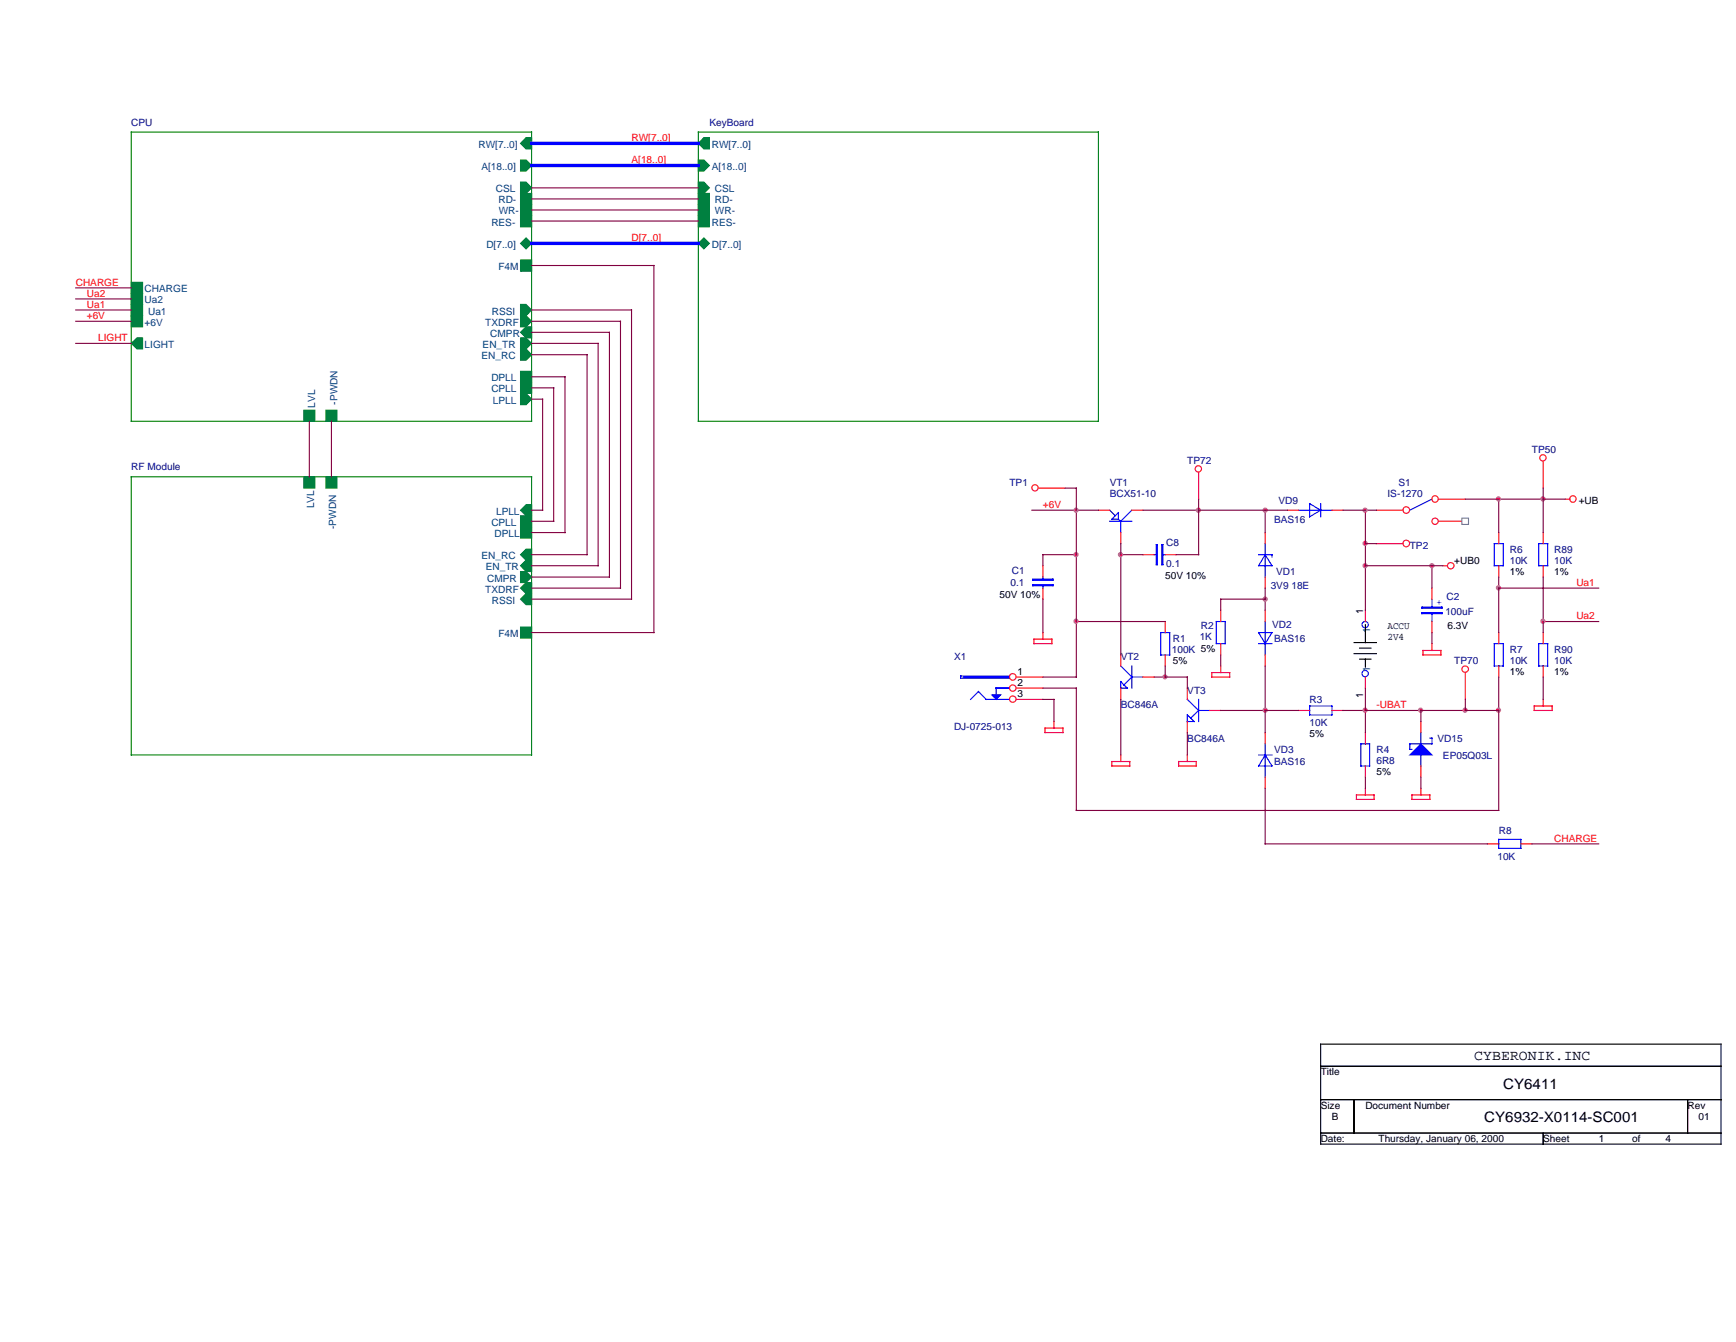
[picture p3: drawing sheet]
<svg xmlns="http://www.w3.org/2000/svg" width="279mm" height="216mm" viewBox="0 0 279 216" stroke-linecap="round" stroke-linejoin="round" font-family="sans-serif">
<path d="M212.6 168h64.4v16.1h-64.4zM212.6 171.5h64.4M212.6 176.9h64.4M217.9 176.9v5.4M271.6 176.9v5.4M212.6 182.3h64.4M248.4 182.3v1.8" fill="none" stroke="#000" stroke-width=".18"/>
<path d="M21.1 21.3h64.5v46.5h-64.5zM112.4 21.3h64.4v46.5h-64.4zM21.1 76.7h64.5v44.8h-64.5z" fill="none" stroke="#008000" stroke-width=".18"/>
<g fill="#008040" stroke="#008040" stroke-width=".18">
<path d="M113.3 22.1h.9v1.9h-.9l-.9-.9z" fill-rule="evenodd"/>
<path d="M113.3 38.3l.9 .9-.9 .8-.9-.8z" fill-rule="evenodd"/>
<path d="M112.4 29.3h.9l.9 .9-.9 .9h-.9z" fill-rule="evenodd"/>
<path d="M112.4 25.7h.9l.9 .9-.9 .9h-.9z" fill-rule="evenodd"/>
<path d="M112.4 31.1h1.8v1.8h-1.8z" fill-rule="evenodd"/>
<path d="M112.4 32.9h1.8v1.8h-1.8z" fill-rule="evenodd"/>
<path d="M112.4 34.7h1.8v1.8h-1.8z" fill-rule="evenodd"/>
<path d="M83.8 89.2l.9-.9h.9v1.8h-.9z" fill-rule="evenodd"/>
<path d="M83.8 91l.9-.9h.9v1.8h-.9z" fill-rule="evenodd"/>
<path d="M83.8 91.9h.9l.9 .9-.9 .9h-.9z" fill-rule="evenodd"/>
<path d="M83.8 94.6l.9-.9h.9v1.8h-.9z" fill-rule="evenodd"/>
<path d="M83.8 82.1l.9-.9h.9v1.8h-.9z" fill-rule="evenodd"/>
<path d="M83.8 96.4l.9-.9h.9v1.8h-.9z" fill-rule="evenodd"/>
<path d="M83.8 100.9h1.8v1.8h-1.8z" fill-rule="evenodd"/>
<path d="M83.8 84.8h1.8v1.8h-1.8z" fill-rule="evenodd"/>
<path d="M83.8 83h1.8v1.8h-1.8z" fill-rule="evenodd"/>
<path d="M48.9 76.7h1.8v1.8h-1.8z" fill-rule="evenodd"/>
<path d="M52.5 76.7h1.7v1.8h-1.7z" fill-rule="evenodd"/>
<path d="M83.8 56.1h.9l.9 1-.9 .9h-.9z" fill-rule="evenodd"/>
<path d="M83.8 54.4h.9l.9 .8-.9 .9h-.9z" fill-rule="evenodd"/>
<path d="M83.8 53.5l.9-.9h.9v1.8h-.9z" fill-rule="evenodd"/>
<path d="M83.8 50.8h.9l.9 .9-.9 .9h-.9z" fill-rule="evenodd"/>
<path d="M83.8 49h.9l.9 .9-.9 .9h-.9z" fill-rule="evenodd"/>
<path d="M83.8 63.3h.9l.9 .9-.9 .9h-.9z" fill-rule="evenodd"/>
<path d="M84.7 22.1h.9v1.9h-.9l-.9-.9z" fill-rule="evenodd"/>
<path d="M83.8 29.3h.9l.9 .9-.9 .9h-.9z" fill-rule="evenodd"/>
<path d="M83.8 39.2l.9-.9 .9 .9-.9 .8z" fill-rule="evenodd"/>
<path d="M83.8 41.8h1.8v1.8h-1.8z" fill-rule="evenodd"/>
<path d="M83.8 25.7h.9l.9 .9-.9 .9h-.9z" fill-rule="evenodd"/>
<path d="M83.8 31.1h1.8v1.8h-1.8z" fill-rule="evenodd"/>
<path d="M83.8 32.9h1.8v1.8h-1.8z" fill-rule="evenodd"/>
<path d="M83.8 34.7h1.8v1.8h-1.8z" fill-rule="evenodd"/>
<path d="M21.1 45.4h1.8v1.8h-1.8z" fill-rule="evenodd"/>
<path d="M21.1 55.2l1-.8h.8v1.7h-.8z" fill-rule="evenodd"/>
<path d="M83.8 59.7h1.8v1.8h-1.8z" fill-rule="evenodd"/>
<path d="M83.8 61.5h1.8v1.8h-1.8z" fill-rule="evenodd"/>
<path d="M48.9 66h1.8v1.8h-1.8z" fill-rule="evenodd"/>
<path d="M21.1 49h1.8v1.8h-1.8z" fill-rule="evenodd"/>
<path d="M21.1 47.2h1.8v1.8h-1.8z" fill-rule="evenodd"/>
<path d="M21.1 50.8h1.8v1.8h-1.8z" fill-rule="evenodd"/>
<path d="M52.5 66h1.7v1.8h-1.7z" fill-rule="evenodd"/>
</g>
<g fill="none" stroke="#f00" stroke-width=".18">
<path d="M232.2 91h.8M251.9 80.3h.7M166.4 102.8h2.9v.7h-2.9zM167.9 101.8v1M168.2 117.1h2.9v.8h-2.9zM169.6 116.1v1M195 108.2h2.9v.7h-2.9zM196.5 107.1v1.1M229 104.6h2.9v.8h-2.9zM230.5 103.5v1.1M246.9 113.6h2.9v.7h-2.9zM248.4 112.5v1.1"/>
<path d="M178.9 122.5h2.9v.7h-2.9zM180.4 121.5v1M189.7 122.5h2.8v.7h-2.8zM191.1 121.5v1M218.3 127.9h2.8v.7h-2.8zM219.8 126.8v1.1M227.2 127.9h2.9v.7h-2.9zM228.7 126.8v1.1"/>
<circle cx="233.5" cy="91" r=".52"/>
<circle cx="253.1" cy="80.3" r=".52"/>
</g>
<circle cx="192.9" cy="75.4" r=".51" fill="#fff" stroke="#f00" stroke-width=".18"/>
<g fill="none" stroke="#f00" stroke-width=".18">
<path d="M192.9 76v4.3M176.8 82.1h1.8M180.4 85.7v1.8M182.2 82.1h1.7M183.9 89.2h1.9M187.5 89.2h1.8M187.5 100v1.8M196.5 98.2v1.8M203.6 85.7v1.8M203.6 92.8v1.8M203.6 98.2v1.8M207.2 82.1h1.8"/>
<path d="M214.4 82.1h1.8M219.8 98.2v1.8M241.2 85.7v1.8M241.2 91v1.8M180.4 105.4v1.7M180.4 110.7v1.8M183.9 108.9h1.9M187.5 105.4v1.7M191.1 110.7v1.8M191.1 116.1v1.8M194.7 114.3h1.8M196.5 103.5v1.9"/>
<path d="M203.6 105.4v1.7M203.6 117.9v1.8M209 114.3h1.8M214.4 114.3h1.8M219.8 108.9v1.8M219.8 117.9v1.8M241.2 101.8v1.7M241.2 107.1v1.8M203.6 125v1.8M219.8 123.2v1.8"/>
</g>
<g fill="none" stroke="#00f" stroke-width=".18">
<path d="M178.6 83.9h3.6M178.6 82.1l.9 .9M178.9 83.5l1.1-1v1zM180 83.5l.4 .4M180.4 83.9v1.8M182.2 82.1l-1.8 1.8M185.8 89.2h.3M186.1 87.6h.2v3.2h-.2zM187 87.6h.2v3.2h-.2zM187.2 89.2h.3M195.7 100h1.5v3.5h-1.5zM202.6 89.2h2.1v.4"/>
<path d="M203.6 87.5v5.3M203.6 100v5.4M203.6 89.2l1.1 1.8h-2.1zM209 82.1h5.4M210.8 81l1.8 1.1-1.8 1zM212.6 81v2.1M230.5 80.3l-3.6 1.8M240.5 87.5h1.4v3.5h-1.4zM180.4 107.1l1.8 1.8M180.4 109.6l1 1.1h-1zM182.2 108.9l-1.3 1.3M182.2 107.1v3.6"/>
<path d="M182.2 108.9h1.7M186.8 101.8h1.5v3.6h-1.5zM191.1 112.5l1.8 1.8M191.1 115l1.1 1.1h-1.1zM192.9 114.3l-1.3 1.2M192.9 112.5v3.6M192.9 114.3h1.8M202.6 101.8h2.1l-1.1 1.7zM202.6 103.5h2.1M203.6 119.7v5.3M210.8 113.6h3.6v1.4h-3.6zM219 119.7h1.4v3.5h-1.4z"/>
<path d="M240.5 103.5h1.4v3.6h-1.4zM202.6 121.5h2.1M203.6 121.5l1.1 1.7h-2.1z"/>
<circle cx="219.7" cy="108.4" r=".51"/>
<circle cx="219.7" cy="100.5" r=".51"/>
</g>
<circle cx="226.3" cy="82.1" r=".54" fill="#fff" stroke="#f00" stroke-width=".18"/>
<path d="M221.5 82.1h4.3" fill="none" stroke="#f00" stroke-width=".18"/>
<circle cx="231" cy="80.3" r=".52" fill="#fff" stroke="#f00" stroke-width=".18"/>
<path d="M231.5 80.3h4.3" fill="none" stroke="#f00" stroke-width=".18"/>
<circle cx="231" cy="83.9" r=".51" fill="#fff" stroke="#f00" stroke-width=".18"/>
<path d="M231.5 83.9h4.3" fill="none" stroke="#f00" stroke-width=".18"/>
<path d="M235.3 83.4h1v1h-1z" fill-rule="evenodd" fill="#fff" stroke="#808080" stroke-width=".18"/>
<path d="M228.9 98.6h3.2v.1h-3.2zM228.9 97.7h3.2v.1h-3.2zM230.5 96.4v1.3M230.5 98.7v1.3M247.6 87.5h1.5v3.5h-1.5zM228.7 117.9v1.8M230.1 118.7h.4v1h-3.6v.9h.3M247.6 103.5h1.5v3.6h-1.5zM228.7 121.5v1.7M241.2 135h3.6v1.5h-3.6z" fill="none" stroke="#00f" stroke-width=".18"/>
<path d="M230.5 94.6v1.8M230.5 100v1.8M248.4 85.7v1.8M248.4 91v1.8M228.7 116.1v1.8M248.4 101.8v1.7M248.4 107.1v1.8M228.7 123.2v1.8M239.4 135.8h1.8M244.8 135.8h1.7" fill="none" stroke="#f00" stroke-width=".18"/>
<path d="M228.7 119.7l1.8 1.8h-3.6z" fill-rule="evenodd" fill="#00f" stroke="#00f" stroke-width=".18"/>
<circle cx="166.6" cy="78.5" r=".51" fill="#fff" stroke="#f00" stroke-width=".18"/>
<path d="M167.1 78.5h4.3" fill="none" stroke="#f00" stroke-width=".18"/>
<path d="M159.6 111.8h1.4l-.7 .7z" fill-rule="evenodd" fill="#00f" stroke="#00f" stroke-width=".18"/>
<path d="M154.6 108.8h7.9v.3h-7.9zM155.2 108.9h7.3M156.2 112.5l1.3-1.2 1.2 1.2h3.8M162.5 110.7h-2.2v1.1" fill="none" stroke="#00f" stroke-width=".18"/>
<circle cx="163" cy="112.5" r=".52" fill="#fff" stroke="#f00" stroke-width=".18"/>
<path d="M163.6 112.5h4.3" fill="none" stroke="#f00" stroke-width=".18"/>
<circle cx="163" cy="110.7" r=".52" fill="#fff" stroke="#f00" stroke-width=".18"/>
<path d="M163.6 110.7h4.3" fill="none" stroke="#f00" stroke-width=".18"/>
<circle cx="163" cy="108.9" r=".54" fill="#fff" stroke="#f00" stroke-width=".18"/>
<path d="M167.9 91v1.8M167.9 94.6v1.8M163.6 108.9h4.3" fill="none" stroke="#f00" stroke-width=".18"/>
<path d="M166.2 94.1h3.3v.1h-3.3zM166.2 93.2h3.3v.1h-3.3zM167.9 92.8v.4M167.9 94.2v.4" fill="none" stroke="#00f" stroke-width=".18"/>
<circle cx="248.3" cy="73.7" r=".51" fill="#fff" stroke="#f00" stroke-width=".18"/>
<path d="M248.4 74.2v4.3" fill="none" stroke="#f00" stroke-width=".18"/>
<circle cx="226.3" cy="87.4" r=".54" fill="#fff" stroke="#f00" stroke-width=".18"/>
<path d="M221.5 87.5h4.3" fill="none" stroke="#f00" stroke-width=".18"/>
<circle cx="235.8" cy="107.6" r=".52" fill="#fff" stroke="#f00" stroke-width=".18"/>
<path d="M235.8 108.2v4.3" fill="none" stroke="#f00" stroke-width=".18"/>
<path d="M217.9 105.2h3.6M217.9 103.4h3.6M218.8 106h1.8M218.8 104.3h1.8M219.8 100.5v2.9M219.8 106v1.3" fill="none" stroke="#000" stroke-width=".18"/>
<g fill="none" stroke="#800040" stroke-width=".18">
<path d="M85.6 33.8h26.8M85.6 35.6h26.8M85.6 32h26.8M85.6 30.2h26.8M12.2 46.3h8.9M12.2 49.9h8.9M12.2 55.2h8.9M12.2 48.1h8.9M12.2 51.7h8.9M85.6 49.9h16v46.5h-16M85.6 55.2h10.7v35.8h-10.7M85.6 51.7h14.3v42.9h-14.3"/>
<path d="M85.6 42.7h19.6v59.1h-19.6M85.6 57.1h8.9v32.1h-8.9M85.6 53.5h12.5v39.3h-12.5M49.8 67.8v8.9M53.3 67.8v8.9M85.6 62.4h3.5v21.5h-3.5M85.6 60.6h5.3v25.1h-5.3M85.6 64.2h1.7v17.9h-1.7M171.4 78.5h1.8v30.4h-5.3M248.4 78.5v7.2M166.1 82.1h10.7M167.9 96.4v5.4"/>
<path d="M173.2 89.2h-5.3v1.8M173.2 100h14.3M180.4 89.2h3.5M180.4 87.5v17.9M183.9 82.1h23.3M192.9 80.3v8.9h-3.6M203.6 96.4h-7.1v1.8M203.6 82.1v3.6M203.6 94.6v3.6M216.2 82.1h5.3M219.8 91h12.4M219.8 82.1v16.1"/>
<path d="M219.8 87.5h1.7M230.5 91v3.6M235.8 80.3h16.1M241.2 94.6h16.1M241.2 80.3v5.4M241.2 92.8v9M248.4 92.8v9M248.4 100h8.9M167.9 112.5h1.7v3.6M180.4 112.5v9M185.8 108.9h5.3v1.8M187.5 107.1v1.8"/>
<path d="M191.1 117.9v3.6M196.5 105.4v1.7M196.5 114.3h12.5M203.6 107.1v10.8M216.2 114.3h25M219.8 110.7v7.2M228.7 114.3v1.8M230.5 101.8v1.7M235.8 112.5v1.8M241.2 108.9v21.5h-68v-19.7h-5.3M248.4 108.9v3.6M203.6 126.8v9h35.8"/>
<path d="M219.8 125v1.8M228.7 125v1.8M246.5 135.8h10.8"/>
</g>
<g fill="#f0f" stroke="#f0f" stroke-width=".18">
<circle cx="187.5" cy="108.9" r=".33"/>
<circle cx="180.3" cy="89.2" r=".34"/>
<circle cx="192.9" cy="82.1" r=".34"/>
<circle cx="203.6" cy="96.4" r=".34"/>
<circle cx="203.6" cy="82.1" r=".34"/>
<circle cx="203.6" cy="114.3" r=".34"/>
<circle cx="219.7" cy="114.3" r=".34"/>
<circle cx="228.6" cy="114.3" r=".34"/>
<circle cx="219.7" cy="91" r=".34"/>
<circle cx="241.2" cy="114.3" r=".34"/>
<circle cx="235.8" cy="114.3" r=".34"/>
<circle cx="241.2" cy="80.3" r=".34"/>
<circle cx="248.3" cy="80.3" r=".34"/>
<circle cx="241.2" cy="94.6" r=".34"/>
<circle cx="230.5" cy="91" r=".34"/>
<circle cx="219.7" cy="87.4" r=".34"/>
<circle cx="248.3" cy="99.9" r=".34"/>
<circle cx="173.2" cy="99.9" r=".34"/>
<circle cx="173.2" cy="89.2" r=".34"/>
<circle cx="173.2" cy="82.1" r=".34"/>
<circle cx="219.7" cy="82.1" r=".34"/>
</g>
<path d="M85.6 23.1h26.8M85.6 39.2h26.8M85.6 26.6h26.8" fill="none" stroke="#00f" stroke-width=".54"/>
<g font-size="2.3">
<text x="237.3" y="170.6">CYBERONIK.INC</text>
<text x="241.9" y="175.1">CY6411</text>
<text x="238.9" y="180.5">CY6932-X0114-SC001</text>
</g>
<g font-size="1.6" fill="#000080">
<text x="21.1" y="20.2">CPU</text>
<text x="114.2" y="20.2">KeyBoard</text>
<text x="21.1" y="75.6">RF Module</text>
<text x="191.1" y="74.6">TP72</text>
<text x="246.5" y="72.8">TP50</text>
<text x="162.5" y="78.1">TP1</text>
<text x="178.6" y="78.1">VT1</text>
<text x="178.6" y="80">BCX51-10</text>
<text x="205.8" y="81">VD9</text>
<text x="223.3" y="80">IS-1270</text>
<text x="225.1" y="78.1">S1</text>
<text x="187.7" y="87.8">C8</text>
<text x="205.1" y="84.1">BAS16</text>
<text x="226.9" y="88.3">TP2</text>
<text x="243" y="88.9">R6</text>
<text x="250.1" y="88.9">R89</text>
<text x="162.6" y="94.3">0.1</text>
<text x="162.9" y="92.3">C1</text>
<text x="187.7" y="91.2">0.1</text>
<text x="204.5" y="94.8">3V9 18E</text>
<text x="205.4" y="92.5">VD1</text>
<text x="243" y="90.7">10K</text>
<text x="250.1" y="90.7">10K</text>
<text x="193.3" y="101.2">R2</text>
<text x="204.7" y="101">VD2</text>
<text x="232.6" y="98.9">100uF</text>
<text x="232.8" y="96.6">C2</text>
<text x="153.5" y="106.3">X1</text>
<text x="180.4" y="106.3">VT2</text>
<text x="188.6" y="105">100K 5%</text>
<text x="188.8" y="103.2">R1</text>
<text x="193.1" y="103">1K</text>
<text x="205.1" y="103.2">BAS16</text>
<text x="234.1" y="106.8">TP70</text>
<text x="243" y="105">R7</text>
<text x="243" y="106.8">10K</text>
<text x="250.1" y="105">R90</text>
<text x="250.1" y="106.8">10K</text>
<text x="180.4" y="114">BC846A</text>
<text x="191.1" y="111.6">VT3</text>
<text x="210.8" y="113">R3</text>
<text x="153.5" y="117.5">DJ-0725-013</text>
<text x="191.1" y="119.3">BC846A</text>
<text x="210.8" y="116.8">10K</text>
<text x="231.4" y="119.3">VD15</text>
<text x="205.1" y="121.1">VD3</text>
<text x="205.1" y="123.1">BAS16</text>
<text x="221.5" y="121.1">R4</text>
<text x="221.5" y="122.9">6R8</text>
<text x="232.2" y="122.2">EP05Q03L</text>
<text x="241.2" y="134.2">R8</text>
<text x="241" y="138.4">10K</text>
</g>
<g font-size="1.6" fill="#004080">
<text x="77" y="23.8">RW[7..0]</text>
<text x="114.6" y="23.8">RW[7..0]</text>
<text x="77.5" y="27.3">A[18..0]</text>
<text x="114.6" y="27.3">A[18..0]</text>
<text x="79.8" y="30.9">CSL</text>
<text x="80.2" y="32.7">RD-</text>
<text x="80.3" y="34.5">WR-</text>
<text x="115.1" y="30.9">CSL</text>
<text x="115.1" y="32.7">RD-</text>
<text x="115.1" y="34.5">WR-</text>
<text x="78.3" y="39.9">D[7..0]</text>
<text x="79.1" y="36.3">RES-</text>
<text x="114.6" y="39.9">D[7..0]</text>
<text x="114.6" y="36.3">RES-</text>
<text x="23.3" y="47">CHARGE</text>
<text x="80.2" y="43.5">F4M</text>
<text x="23.3" y="48.8">Ua2</text>
<text x="23.3" y="52.4">+6V</text>
<text x="23.8" y="50.6">Ua1</text>
<text x="78.1" y="52.4">TXDRF</text>
<text x="79.2" y="50.6">RSSI</text>
<text x="23.3" y="56">LIGHT</text>
<text x="77.5" y="57.8">EN_RC</text>
<text x="77.7" y="56">EN_TR</text>
<text x="78.9" y="54.2">CMPR</text>
<text x="50.7" y="65.6" transform="rotate(-90 50.7 65.6)">LVL</text>
<text x="54.3" y="65.1" transform="rotate(-90 54.3 65.1)">-PWDN</text>
<text x="79.1" y="61.3">DPLL</text>
<text x="79.1" y="63.1">CPLL</text>
<text x="79.3" y="64.9">LPLL</text>
<text x="50.5" y="81.7" transform="rotate(-90 50.5 81.7)">LVL</text>
<text x="79.8" y="82.8">LPLL</text>
<text x="54.1" y="85.1" transform="rotate(-90 54.1 85.1)">-PWDN</text>
<text x="77.5" y="90">EN_RC</text>
<text x="79.1" y="84.6">CPLL</text>
<text x="79.6" y="86.4">DPLL</text>
<text x="78.1" y="95.3">TXDRF</text>
<text x="78.2" y="91.8">EN_TR</text>
<text x="78.4" y="93.6">CMPR</text>
<text x="79.2" y="97.1">RSSI</text>
<text x="220.5" y="101.8" transform="rotate(-90 220.5 101.8)">1</text>
<text x="80.2" y="102.5">F4M</text>
<text x="220.5" y="108" transform="rotate(-90 220.5 108)">1</text>
</g>
<g font-size="1.6" fill="#f00">
<text x="101.6" y="22.7">RW[7..0]</text>
<text x="101.6" y="26.3">A[18..0]</text>
<text x="101.6" y="38.8">D[7..0]</text>
<text x="12.2" y="46">CHARGE</text>
<text x="14" y="47.8">Ua2</text>
<text x="14" y="49.5">Ua1</text>
<text x="14" y="51.3">+6V</text>
<text x="15.8" y="54.9">LIGHT</text>
<text x="167.9" y="81.7">+6V</text>
<text x="253.7" y="94.3">Ua1</text>
<text x="253.7" y="99.6">Ua2</text>
<text x="221.5" y="114">-UBAT</text>
<text x="250.1" y="135.4">CHARGE</text>
</g>
<g font-size="1.6">
<text x="254.1" y="81">+UB</text>
<text x="187.5" y="93.2">50V 10%</text>
<text x="234.1" y="90.7">+UB0</text>
<text x="243" y="92.5">1%</text>
<text x="250.1" y="92.5">1%</text>
<text x="160.9" y="96.2">50V 10%</text>
<text x="219.4" y="98.7" transform="rotate(-90 219.4 98.7)">1</text>
<text x="223.3" y="101.3">ACCU</text>
<text x="233" y="101.2">6.3V</text>
<text x="188.8" y="106.8">5%</text>
<text x="223.3" y="103">2V4</text>
<text x="163.7" y="112.1">3</text>
<text x="163.7" y="110.4">2</text>
<text x="163.7" y="108.6">1</text>
<text x="219.4" y="112.3" transform="rotate(-90 219.4 112.3)">1</text>
<text x="243" y="108.6">1%</text>
<text x="250.1" y="108.6">1%</text>
<text x="210.8" y="118.6">5%</text>
<text x="221.5" y="124.7">5%</text>
<text x="212.6" y="173">Title</text>
<text x="212.6" y="178.4">Size</text>
<text x="219.8" y="178.4">Document Number</text>
<text x="271.6" y="178.4">Rev</text>
<text x="212.6" y="183.7">Date:</text>
<text x="214.4" y="180.1">B</text>
<text x="221.9" y="183.7">Thursday, January 06, 2000</text>
<text x="248.4" y="183.7">Sheet</text>
<text x="257.3" y="183.7">1</text>
<text x="262.7" y="183.7">of</text>
<text x="268.1" y="183.7">4</text>
<text x="273.4" y="180.1">01</text>
</g>
<text font-size="1.6" fill="#00f" x="231.2" y="97.3">+</text>
</svg>
